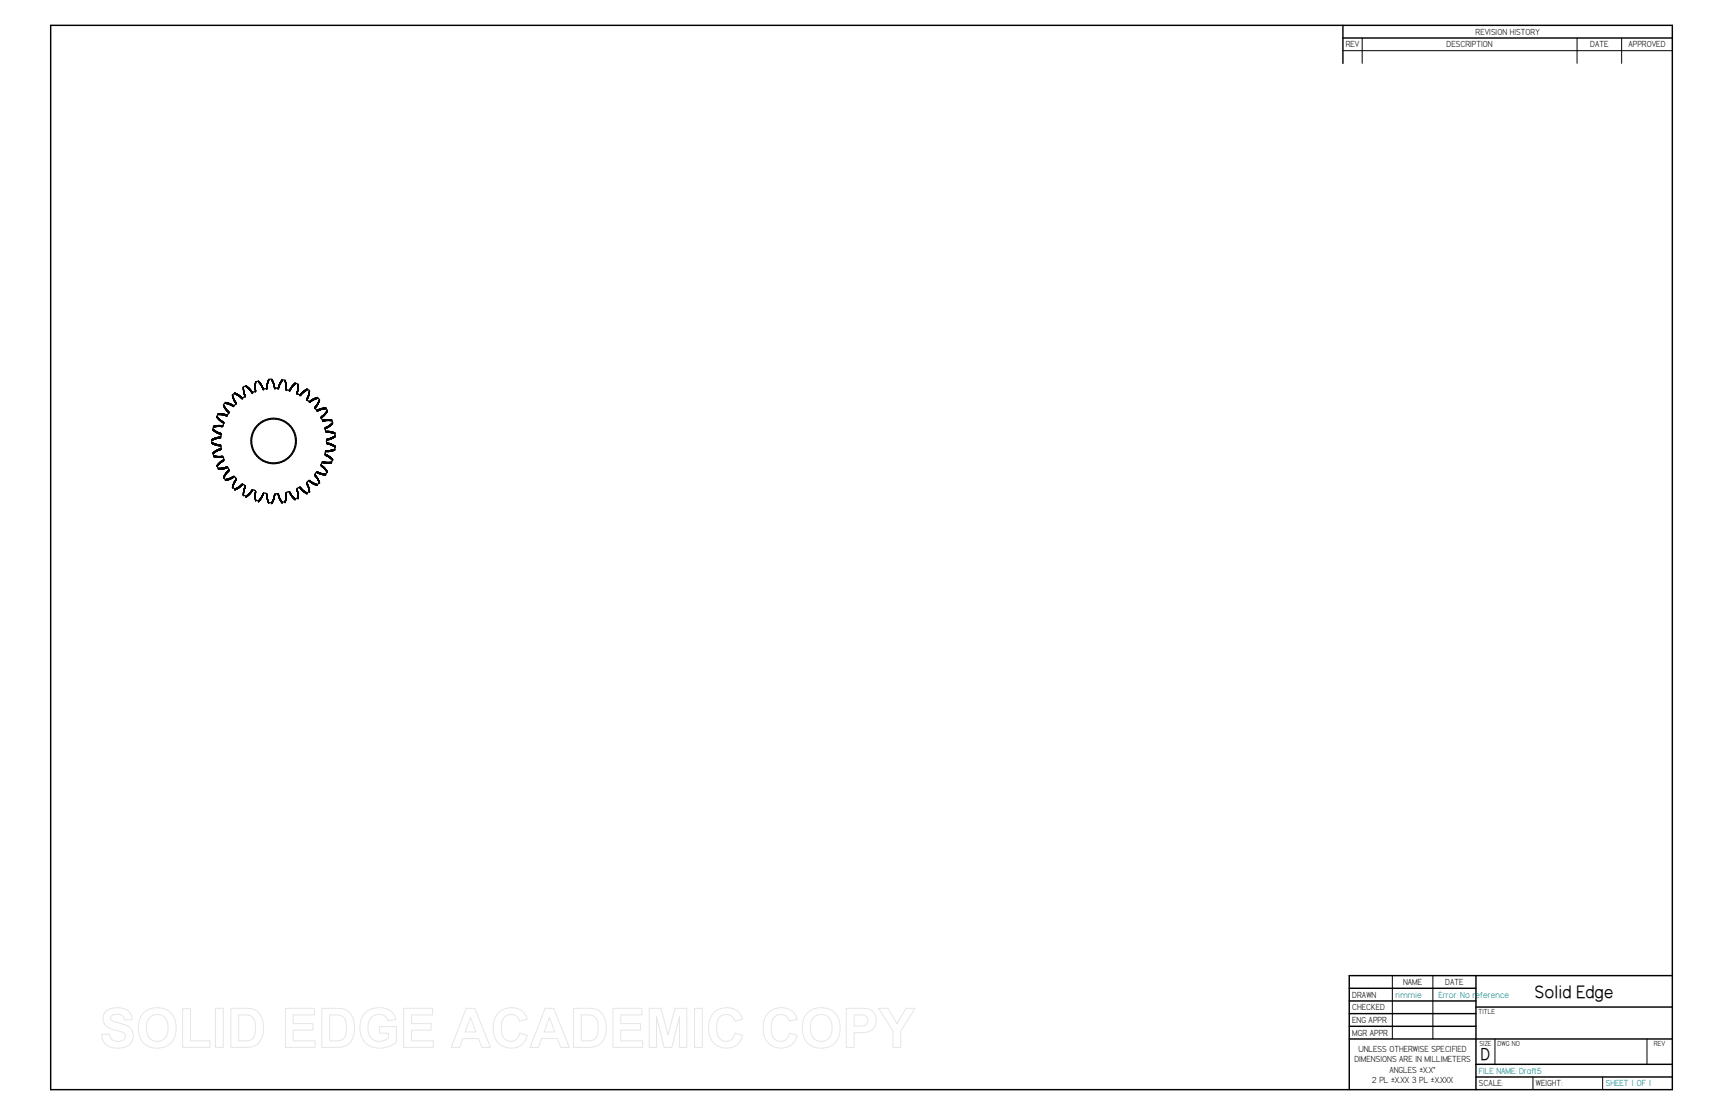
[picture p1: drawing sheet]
<svg xmlns="http://www.w3.org/2000/svg" width="864mm" height="559mm" viewBox="0 0 864 559" stroke-linecap="round" stroke-linejoin="round" font-family="sans-serif">
<g fill="none" stroke="#000" stroke-width=".72">
<path d="M25 13h813v533h-813zM673 13v19M673 19h165M676 495h64M740 489v57M838 489h-162v57M676 502h64M676 508h64M676 514h64M740 505h98M676 521h162M740 533h98"/>
<path d="M740 540h98"/>
</g>
<path d="M683 19v13M790 19v13M813 19v13M673 25h165M698 489v32M718 489v32M749 521v12M768 540v6M803 540v6M825 521v12" fill="none" stroke="#000" stroke-width=".5"/>
<g fill="none" stroke="#000" stroke-width=".59">
<path d="M117 198h.1M117 199h.1M117 200h.1M118 197l-1 1M118 197h.1M118 197h1M122 194h.1M122 195h.1M122 195v1M122 196h.1M122 197h.1M123 199h-2"/>
<path d="M123 198h.1M123 199h.1M123 193l-1 1M128 193h.1M128 194h.1M128 195h.1M128 192h.1M128 196h.1M128 196l-1 1M130 191l-2 1M132 194h.1M132 195h.1"/>
<path d="M134 194l-2 1M134 194h.1M134 193h.1M134 192h.1M134 191h.1M135 190v1M136 190h-1M137 191h.1M137 192h.1M137 193h.1M138 194h.1M138 194l1 1"/>
<path d="M140 194h.1M140 193h.1M141 190l2 1M143 191h.1M143 192h.1M143 195h.1M143 193h.1M143 194h.1M143 195l2 1M145 196h.1M148 192h1M149 197l1 1"/>
<path d="M149 197h.1M149 196h.1M149 195h.1M149 193h.1M149 194h.1M149 193v1M150 198h.1M154 195l1 1M155 198l-1 1M155 198h.1M155 197h.1M155 196h.1"/>
<path d="M158 200h.1M158 199h.1M159 199h.1M159 199l1 1M107 220h.1M107 214v1M107 214h.1M108 213h.1M108 220h.1M108 219h.1M109 213h.1M109 219h.1"/>
<path d="M109 207h.1M109 207v2M110 207h.1M110 219h.1M110 213h.1M110 217h.1M111 207h.1M111 213h.1M111 217h.1M111 217v2M112 207h.1M112 203h.1"/>
<path d="M112 208h.1M112 212v1M112 212h.1M113 202l-1 1M113 202h.1M113 202h1M114 208h.1M114 202h.1M115 202h.1M115 207h.1M115 207l-1 1M116 202v1"/>
<path d="M117 203h.1M118 202h.1M118 202l-1 1M154 200l1 1M154 200h.1M155 201h.1M158 204l1 2M159 206h.1M160 202h.1M160 201h.1M160 200v1M161 205h.1"/>
<path d="M161 209l1 2M161 209h.1M162 211h.1M162 205h.1M162 204v1M163 210h.1M163 215v1M163 204h.1M163 216h.1M163 204l1 2M163 216h1M164 210h.1"/>
<path d="M164 216h.1M164 210h1M165 216h.1M165 220h.1M165 210h.1M165 216h1M165 220h1M166 210h.1M166 216h.1M166 210l1 2M167 219h.1M167 217h.1"/>
<path d="M167 217h1M168 217v1M106 220h.1M106 220v2M106 222h.1M107 222h.1M107 227v1M107 228h.1M108 229h.1M108 222h.1M108 223h.1M109 229h.1"/>
<path d="M109 233v2M109 223h.1M109 235h.1M110 223h.1M110 235h.1M110 229h.1M110 225h.1M111 223v2M111 235h.1M111 229h.1M112 229v1M112 235h.1"/>
<path d="M112 239l1 1M112 239h.1M112 234h.1M112 230h.1M114 234h.1M114 234l1 1M115 240h.1M115 235h.1M116 239v1M117 239h.1M117 239l1 1M118 240h.1"/>
<path d="M158 238h.1M159 236l-1 2M159 236h.1M161 237h.1M161 233h.1M162 231l-1 2M162 231h.1M162 237h.1M162 238h.1M163 238h.1M163 232h.1M163 226v1"/>
<path d="M163 226h.1M163 226h1M164 220v2M164 232h.1M164 222h.1M164 220h.1M164 226h.1M164 236l-1 2M164 232h1M165 226h.1M165 222h.1M165 232h.1"/>
<path d="M165 226h1M165 222h1M166 232h.1M166 226h.1M167 223h.1M167 225h.1M167 230l-1 2M167 225h1M168 224v1M113 240h.1M114 240h-1M114 240h.1"/>
<path d="M117 244l1 1M117 244h.1M117 243h.1M117 242h.1M118 245h.1M118 245h1M121 243h2M122 248l1 1M122 247h.1M122 248h.1M122 246h.1M122 245h.1"/>
<path d="M123 243h.1M123 244h.1M127 245l1 1M128 248h.1M128 249h.1M128 247h.1M128 250h.1M128 246h.1M128 251h2M132 247h.1M132 247l2 1M134 248h.1"/>
<path d="M134 248v1M134 249h.1M134 250h.1M134 250v1M134 251h.1M134 251h1M135 252h.1M135 252h1M137 251h.1M137 250h.1M137 249h.1M138 248h.1"/>
<path d="M139 247l-1 1M140 248h.1M140 249h.1M143 251l-2 1M143 251h.1M143 250h.1M143 249v1M143 249h.1M143 248h.1M145 246l-2 1M145 246h.1M149 245h.1"/>
<path d="M149 246h.1M149 247h.1M149 249h.1M149 250h-1M149 248v1M149 248h.1M150 244l-1 1M150 244h.1M154 242h.1M154 243h.1M155 244h.1M155 245h.1"/>
<path d="M155 241l-1 1M155 241h.1M155 246h.1M155 246l-1 1M158 242h.1M158 243h.1M159 243h.1M159 240h.1M160 241h.1M160 241v1M160 242l-1 1"/>
<circle cx="137" cy="221" r="11"/>
</g>
<g fill="#000">
<circle cx="117" cy="198" r=".3"/>
<circle cx="117" cy="199" r=".3"/>
<circle cx="117" cy="200" r=".3"/>
<circle cx="118" cy="197" r=".3"/>
<circle cx="119" cy="197" r=".3"/>
<circle cx="119" cy="198" r=".3"/>
<circle cx="120" cy="198" r=".3"/>
<circle cx="120" cy="199" r=".3"/>
<circle cx="121" cy="199" r=".3"/>
<circle cx="122" cy="199" r=".3"/>
<circle cx="122" cy="194" r=".3"/>
<circle cx="122" cy="195" r=".3"/>
<circle cx="122" cy="196" r=".3"/>
<circle cx="122" cy="197" r=".3"/>
<circle cx="123" cy="197" r=".3"/>
<circle cx="123" cy="198" r=".3"/>
<circle cx="123" cy="199" r=".3"/>
<circle cx="123" cy="193" r=".3"/>
<circle cx="124" cy="193" r=".3"/>
<circle cx="124" cy="194" r=".3"/>
<circle cx="125" cy="194" r=".3"/>
<circle cx="125" cy="195" r=".3"/>
<circle cx="126" cy="195" r=".3"/>
<circle cx="126" cy="196" r=".3"/>
<circle cx="126" cy="197" r=".3"/>
<circle cx="127" cy="197" r=".3"/>
<circle cx="128" cy="194" r=".3"/>
<circle cx="128" cy="193" r=".3"/>
<circle cx="128" cy="195" r=".3"/>
<circle cx="128" cy="192" r=".3"/>
<circle cx="128" cy="196" r=".3"/>
<circle cx="128" cy="191" r=".3"/>
<circle cx="130" cy="191" r=".3"/>
<circle cx="130" cy="192" r=".3"/>
<circle cx="131" cy="192" r=".3"/>
<circle cx="131" cy="193" r=".3"/>
<circle cx="131" cy="194" r=".3"/>
<circle cx="132" cy="194" r=".3"/>
<circle cx="132" cy="195" r=".3"/>
<circle cx="134" cy="195" r=".3"/>
<circle cx="134" cy="194" r=".3"/>
<circle cx="134" cy="193" r=".3"/>
<circle cx="134" cy="192" r=".3"/>
<circle cx="134" cy="191" r=".3"/>
<circle cx="135" cy="190" r=".3"/>
<circle cx="136" cy="190" r=".3"/>
<circle cx="136" cy="191" r=".3"/>
<circle cx="137" cy="191" r=".3"/>
<circle cx="137" cy="192" r=".3"/>
<circle cx="137" cy="193" r=".3"/>
<circle cx="138" cy="194" r=".3"/>
<circle cx="138" cy="193" r=".3"/>
<circle cx="139" cy="195" r=".3"/>
<circle cx="139" cy="194" r=".3"/>
<circle cx="140" cy="194" r=".3"/>
<circle cx="140" cy="193" r=".3"/>
<circle cx="140" cy="192" r=".3"/>
<circle cx="141" cy="192" r=".3"/>
<circle cx="141" cy="191" r=".3"/>
<circle cx="141" cy="190" r=".3"/>
<circle cx="143" cy="191" r=".3"/>
<circle cx="143" cy="192" r=".3"/>
<circle cx="143" cy="193" r=".3"/>
<circle cx="143" cy="195" r=".3"/>
<circle cx="143" cy="194" r=".3"/>
<circle cx="144" cy="195" r=".3"/>
<circle cx="145" cy="196" r=".3"/>
<circle cx="145" cy="195" r=".3"/>
<circle cx="146" cy="195" r=".3"/>
<circle cx="146" cy="194" r=".3"/>
<circle cx="146" cy="193" r=".3"/>
<circle cx="147" cy="193" r=".3"/>
<circle cx="147" cy="192" r=".3"/>
<circle cx="148" cy="192" r=".3"/>
<circle cx="149" cy="197" r=".3"/>
<circle cx="149" cy="196" r=".3"/>
<circle cx="149" cy="195" r=".3"/>
<circle cx="149" cy="193" r=".3"/>
<circle cx="149" cy="194" r=".3"/>
<circle cx="150" cy="198" r=".3"/>
<circle cx="151" cy="198" r=".3"/>
<circle cx="151" cy="197" r=".3"/>
<circle cx="152" cy="197" r=".3"/>
<circle cx="152" cy="196" r=".3"/>
<circle cx="153" cy="196" r=".3"/>
<circle cx="153" cy="195" r=".3"/>
<circle cx="154" cy="195" r=".3"/>
<circle cx="154" cy="200" r=".3"/>
<circle cx="154" cy="199" r=".3"/>
<circle cx="155" cy="198" r=".3"/>
<circle cx="155" cy="197" r=".3"/>
<circle cx="155" cy="196" r=".3"/>
<circle cx="157" cy="200" r=".3"/>
<circle cx="158" cy="200" r=".3"/>
<circle cx="158" cy="199" r=".3"/>
<circle cx="159" cy="199" r=".3"/>
<circle cx="107" cy="215" r=".3"/>
<circle cx="107" cy="220" r=".3"/>
<circle cx="107" cy="214" r=".3"/>
<circle cx="107" cy="216" r=".3"/>
<circle cx="108" cy="220" r=".3"/>
<circle cx="108" cy="213" r=".3"/>
<circle cx="108" cy="216" r=".3"/>
<circle cx="108" cy="219" r=".3"/>
<circle cx="109" cy="213" r=".3"/>
<circle cx="109" cy="219" r=".3"/>
<circle cx="109" cy="216" r=".3"/>
<circle cx="109" cy="209" r=".3"/>
<circle cx="109" cy="217" r=".3"/>
<circle cx="109" cy="207" r=".3"/>
<circle cx="109" cy="210" r=".3"/>
<circle cx="110" cy="213" r=".3"/>
<circle cx="110" cy="219" r=".3"/>
<circle cx="110" cy="217" r=".3"/>
<circle cx="110" cy="207" r=".3"/>
<circle cx="110" cy="210" r=".3"/>
<circle cx="110" cy="211" r=".3"/>
<circle cx="111" cy="213" r=".3"/>
<circle cx="111" cy="219" r=".3"/>
<circle cx="111" cy="217" r=".3"/>
<circle cx="111" cy="207" r=".3"/>
<circle cx="111" cy="211" r=".3"/>
<circle cx="112" cy="213" r=".3"/>
<circle cx="112" cy="207" r=".3"/>
<circle cx="112" cy="211" r=".3"/>
<circle cx="112" cy="203" r=".3"/>
<circle cx="112" cy="212" r=".3"/>
<circle cx="112" cy="208" r=".3"/>
<circle cx="112" cy="204" r=".3"/>
<circle cx="113" cy="204" r=".3"/>
<circle cx="113" cy="208" r=".3"/>
<circle cx="113" cy="205" r=".3"/>
<circle cx="113" cy="202" r=".3"/>
<circle cx="114" cy="205" r=".3"/>
<circle cx="114" cy="202" r=".3"/>
<circle cx="114" cy="208" r=".3"/>
<circle cx="114" cy="206" r=".3"/>
<circle cx="115" cy="202" r=".3"/>
<circle cx="115" cy="206" r=".3"/>
<circle cx="115" cy="207" r=".3"/>
<circle cx="116" cy="202" r=".3"/>
<circle cx="116" cy="203" r=".3"/>
<circle cx="117" cy="203" r=".3"/>
<circle cx="117" cy="201" r=".3"/>
<circle cx="118" cy="201" r=".3"/>
<circle cx="118" cy="202" r=".3"/>
<circle cx="155" cy="201" r=".3"/>
<circle cx="156" cy="201" r=".3"/>
<circle cx="156" cy="200" r=".3"/>
<circle cx="158" cy="204" r=".3"/>
<circle cx="158" cy="203" r=".3"/>
<circle cx="159" cy="203" r=".3"/>
<circle cx="159" cy="206" r=".3"/>
<circle cx="159" cy="202" r=".3"/>
<circle cx="159" cy="205" r=".3"/>
<circle cx="160" cy="202" r=".3"/>
<circle cx="160" cy="205" r=".3"/>
<circle cx="160" cy="201" r=".3"/>
<circle cx="160" cy="200" r=".3"/>
<circle cx="161" cy="205" r=".3"/>
<circle cx="161" cy="209" r=".3"/>
<circle cx="162" cy="209" r=".3"/>
<circle cx="162" cy="205" r=".3"/>
<circle cx="162" cy="208" r=".3"/>
<circle cx="162" cy="211" r=".3"/>
<circle cx="162" cy="210" r=".3"/>
<circle cx="162" cy="204" r=".3"/>
<circle cx="163" cy="208" r=".3"/>
<circle cx="163" cy="204" r=".3"/>
<circle cx="163" cy="210" r=".3"/>
<circle cx="163" cy="207" r=".3"/>
<circle cx="163" cy="215" r=".3"/>
<circle cx="163" cy="214" r=".3"/>
<circle cx="163" cy="216" r=".3"/>
<circle cx="164" cy="206" r=".3"/>
<circle cx="164" cy="207" r=".3"/>
<circle cx="164" cy="214" r=".3"/>
<circle cx="164" cy="210" r=".3"/>
<circle cx="164" cy="216" r=".3"/>
<circle cx="164" cy="220" r=".3"/>
<circle cx="165" cy="220" r=".3"/>
<circle cx="165" cy="216" r=".3"/>
<circle cx="165" cy="214" r=".3"/>
<circle cx="165" cy="210" r=".3"/>
<circle cx="165" cy="213" r=".3"/>
<circle cx="166" cy="213" r=".3"/>
<circle cx="166" cy="210" r=".3"/>
<circle cx="166" cy="216" r=".3"/>
<circle cx="166" cy="220" r=".3"/>
<circle cx="166" cy="219" r=".3"/>
<circle cx="166" cy="212" r=".3"/>
<circle cx="167" cy="216" r=".3"/>
<circle cx="167" cy="219" r=".3"/>
<circle cx="167" cy="212" r=".3"/>
<circle cx="167" cy="217" r=".3"/>
<circle cx="168" cy="219" r=".3"/>
<circle cx="168" cy="217" r=".3"/>
<circle cx="168" cy="218" r=".3"/>
<circle cx="106" cy="220" r=".3"/>
<circle cx="106" cy="222" r=".3"/>
<circle cx="107" cy="222" r=".3"/>
<circle cx="107" cy="227" r=".3"/>
<circle cx="107" cy="228" r=".3"/>
<circle cx="107" cy="226" r=".3"/>
<circle cx="108" cy="229" r=".3"/>
<circle cx="108" cy="226" r=".3"/>
<circle cx="108" cy="222" r=".3"/>
<circle cx="108" cy="223" r=".3"/>
<circle cx="109" cy="229" r=".3"/>
<circle cx="109" cy="226" r=".3"/>
<circle cx="109" cy="223" r=".3"/>
<circle cx="109" cy="233" r=".3"/>
<circle cx="109" cy="225" r=".3"/>
<circle cx="109" cy="235" r=".3"/>
<circle cx="109" cy="232" r=".3"/>
<circle cx="110" cy="229" r=".3"/>
<circle cx="110" cy="235" r=".3"/>
<circle cx="110" cy="232" r=".3"/>
<circle cx="110" cy="225" r=".3"/>
<circle cx="110" cy="223" r=".3"/>
<circle cx="110" cy="231" r=".3"/>
<circle cx="111" cy="235" r=".3"/>
<circle cx="111" cy="229" r=".3"/>
<circle cx="111" cy="231" r=".3"/>
<circle cx="111" cy="225" r=".3"/>
<circle cx="111" cy="223" r=".3"/>
<circle cx="112" cy="235" r=".3"/>
<circle cx="112" cy="229" r=".3"/>
<circle cx="112" cy="231" r=".3"/>
<circle cx="112" cy="234" r=".3"/>
<circle cx="112" cy="230" r=".3"/>
<circle cx="112" cy="239" r=".3"/>
<circle cx="112" cy="238" r=".3"/>
<circle cx="113" cy="234" r=".3"/>
<circle cx="113" cy="238" r=".3"/>
<circle cx="113" cy="237" r=".3"/>
<circle cx="114" cy="237" r=".3"/>
<circle cx="114" cy="234" r=".3"/>
<circle cx="114" cy="236" r=".3"/>
<circle cx="114" cy="240" r=".3"/>
<circle cx="115" cy="240" r=".3"/>
<circle cx="115" cy="236" r=".3"/>
<circle cx="115" cy="235" r=".3"/>
<circle cx="116" cy="240" r=".3"/>
<circle cx="116" cy="239" r=".3"/>
<circle cx="117" cy="239" r=".3"/>
<circle cx="118" cy="240" r=".3"/>
<circle cx="158" cy="238" r=".3"/>
<circle cx="158" cy="239" r=".3"/>
<circle cx="159" cy="239" r=".3"/>
<circle cx="159" cy="236" r=".3"/>
<circle cx="159" cy="240" r=".3"/>
<circle cx="159" cy="237" r=".3"/>
<circle cx="160" cy="237" r=".3"/>
<circle cx="161" cy="237" r=".3"/>
<circle cx="161" cy="233" r=".3"/>
<circle cx="162" cy="233" r=".3"/>
<circle cx="162" cy="237" r=".3"/>
<circle cx="162" cy="231" r=".3"/>
<circle cx="162" cy="234" r=".3"/>
<circle cx="162" cy="232" r=".3"/>
<circle cx="162" cy="238" r=".3"/>
<circle cx="163" cy="234" r=".3"/>
<circle cx="163" cy="238" r=".3"/>
<circle cx="163" cy="232" r=".3"/>
<circle cx="163" cy="235" r=".3"/>
<circle cx="163" cy="228" r=".3"/>
<circle cx="163" cy="226" r=".3"/>
<circle cx="164" cy="228" r=".3"/>
<circle cx="164" cy="236" r=".3"/>
<circle cx="164" cy="232" r=".3"/>
<circle cx="164" cy="226" r=".3"/>
<circle cx="164" cy="222" r=".3"/>
<circle cx="165" cy="222" r=".3"/>
<circle cx="165" cy="228" r=".3"/>
<circle cx="165" cy="226" r=".3"/>
<circle cx="165" cy="232" r=".3"/>
<circle cx="165" cy="229" r=".3"/>
<circle cx="166" cy="229" r=".3"/>
<circle cx="166" cy="232" r=".3"/>
<circle cx="166" cy="226" r=".3"/>
<circle cx="166" cy="222" r=".3"/>
<circle cx="166" cy="223" r=".3"/>
<circle cx="166" cy="230" r=".3"/>
<circle cx="167" cy="226" r=".3"/>
<circle cx="167" cy="223" r=".3"/>
<circle cx="167" cy="230" r=".3"/>
<circle cx="167" cy="225" r=".3"/>
<circle cx="168" cy="223" r=".3"/>
<circle cx="168" cy="225" r=".3"/>
<circle cx="168" cy="224" r=".3"/>
<circle cx="113" cy="240" r=".3"/>
<circle cx="117" cy="244" r=".3"/>
<circle cx="117" cy="243" r=".3"/>
<circle cx="117" cy="242" r=".3"/>
<circle cx="117" cy="241" r=".3"/>
<circle cx="118" cy="241" r=".3"/>
<circle cx="118" cy="245" r=".3"/>
<circle cx="119" cy="245" r=".3"/>
<circle cx="119" cy="244" r=".3"/>
<circle cx="120" cy="244" r=".3"/>
<circle cx="120" cy="243" r=".3"/>
<circle cx="121" cy="243" r=".3"/>
<circle cx="122" cy="248" r=".3"/>
<circle cx="122" cy="247" r=".3"/>
<circle cx="122" cy="246" r=".3"/>
<circle cx="122" cy="245" r=".3"/>
<circle cx="123" cy="245" r=".3"/>
<circle cx="123" cy="244" r=".3"/>
<circle cx="123" cy="243" r=".3"/>
<circle cx="123" cy="249" r=".3"/>
<circle cx="124" cy="249" r=".3"/>
<circle cx="124" cy="248" r=".3"/>
<circle cx="125" cy="248" r=".3"/>
<circle cx="125" cy="247" r=".3"/>
<circle cx="126" cy="247" r=".3"/>
<circle cx="126" cy="246" r=".3"/>
<circle cx="126" cy="245" r=".3"/>
<circle cx="127" cy="245" r=".3"/>
<circle cx="128" cy="249" r=".3"/>
<circle cx="128" cy="248" r=".3"/>
<circle cx="128" cy="247" r=".3"/>
<circle cx="128" cy="250" r=".3"/>
<circle cx="128" cy="246" r=".3"/>
<circle cx="128" cy="251" r=".3"/>
<circle cx="130" cy="251" r=".3"/>
<circle cx="130" cy="250" r=".3"/>
<circle cx="131" cy="250" r=".3"/>
<circle cx="131" cy="249" r=".3"/>
<circle cx="131" cy="248" r=".3"/>
<circle cx="132" cy="248" r=".3"/>
<circle cx="132" cy="247" r=".3"/>
<circle cx="134" cy="247" r=".3"/>
<circle cx="134" cy="248" r=".3"/>
<circle cx="134" cy="249" r=".3"/>
<circle cx="134" cy="250" r=".3"/>
<circle cx="134" cy="251" r=".3"/>
<circle cx="135" cy="251" r=".3"/>
<circle cx="135" cy="252" r=".3"/>
<circle cx="136" cy="252" r=".3"/>
<circle cx="136" cy="251" r=".3"/>
<circle cx="137" cy="251" r=".3"/>
<circle cx="137" cy="250" r=".3"/>
<circle cx="137" cy="249" r=".3"/>
<circle cx="138" cy="249" r=".3"/>
<circle cx="138" cy="248" r=".3"/>
<circle cx="139" cy="247" r=".3"/>
<circle cx="139" cy="248" r=".3"/>
<circle cx="140" cy="248" r=".3"/>
<circle cx="140" cy="249" r=".3"/>
<circle cx="140" cy="250" r=".3"/>
<circle cx="141" cy="250" r=".3"/>
<circle cx="141" cy="251" r=".3"/>
<circle cx="141" cy="252" r=".3"/>
<circle cx="143" cy="251" r=".3"/>
<circle cx="143" cy="250" r=".3"/>
<circle cx="143" cy="249" r=".3"/>
<circle cx="143" cy="247" r=".3"/>
<circle cx="143" cy="248" r=".3"/>
<circle cx="144" cy="247" r=".3"/>
<circle cx="145" cy="246" r=".3"/>
<circle cx="145" cy="247" r=".3"/>
<circle cx="146" cy="247" r=".3"/>
<circle cx="146" cy="248" r=".3"/>
<circle cx="146" cy="249" r=".3"/>
<circle cx="147" cy="249" r=".3"/>
<circle cx="147" cy="250" r=".3"/>
<circle cx="148" cy="250" r=".3"/>
<circle cx="149" cy="245" r=".3"/>
<circle cx="149" cy="246" r=".3"/>
<circle cx="149" cy="247" r=".3"/>
<circle cx="149" cy="250" r=".3"/>
<circle cx="149" cy="249" r=".3"/>
<circle cx="149" cy="248" r=".3"/>
<circle cx="150" cy="244" r=".3"/>
<circle cx="151" cy="244" r=".3"/>
<circle cx="151" cy="245" r=".3"/>
<circle cx="152" cy="245" r=".3"/>
<circle cx="152" cy="246" r=".3"/>
<circle cx="153" cy="246" r=".3"/>
<circle cx="153" cy="247" r=".3"/>
<circle cx="154" cy="247" r=".3"/>
<circle cx="154" cy="242" r=".3"/>
<circle cx="154" cy="243" r=".3"/>
<circle cx="154" cy="244" r=".3"/>
<circle cx="155" cy="244" r=".3"/>
<circle cx="155" cy="245" r=".3"/>
<circle cx="155" cy="241" r=".3"/>
<circle cx="155" cy="246" r=".3"/>
<circle cx="156" cy="241" r=".3"/>
<circle cx="156" cy="242" r=".3"/>
<circle cx="157" cy="242" r=".3"/>
<circle cx="158" cy="242" r=".3"/>
<circle cx="158" cy="243" r=".3"/>
<circle cx="159" cy="243" r=".3"/>
<circle cx="160" cy="240" r=".3"/>
<circle cx="160" cy="241" r=".3"/>
<circle cx="160" cy="242" r=".3"/>
</g>
<g fill="none" stroke="#e6e6e6" stroke-width=".5">
<path d="M53 507a9 9 0 0 1 13 2v2h-4a4 4 0 0 0-3-3 4 4 0 0 0-4 2 4 4 0 0 0 5 3 7 7 0 0 1 7 7 9 9 0 0 1-15 3l-1-4 4-1a4 4 0 0 0 3 4 4 4 0 0 0 5-3l-2-2a13 13 0 0 1-9-5v-3zM72 508a10 10 0 0 1 12-1 10 10 0 0 1 4 11 10 10 0 0 1-12 7 10 10 0 0 1-6-13zM75 510a6 6 0 0 1 7-1 6 6 0 0 1 2 7 5 5 0 0 1-6 6 5 5 0 0 1-5-7l1-3zM92 506h3v16h10v3h-13zM108 505h4v20h-4zM116 505h7a9 9 0 0 1 9 11 8 8 0 0 1-9 9h-7zM120 509h1a5 5 0 0 1 7 6 5 5 0 0 1-4 7h-4zM143 505h15v4h-11v4h10v3h-10v6h11v3h-15zM161 505h7a9 9 0 0 1 10 11 8 8 0 0 1-9 9h-8zM165 509h2a5 5 0 0 1 7 6 5 5 0 0 1-5 7h-4zM183 508a10 10 0 0 1 15 1v2l-4 1a5 5 0 0 0-7-3 5 5 0 0 0-3 7 6 6 0 0 0 4 6 6 6 0 0 0 7-2v-2h-5v-4h9v8a11 11 0 0 1-12 3 11 11 0 0 1-7-10l1-4zM202 505h15v4h-11v4h10v3h-10v6h11v3h-15z"/>
<path d="M234 505h4l8 20h-4l-2-5h-8l-2 5h-4zM236 510l3 7h-6zM250 508a9 9 0 0 1 14 3l-4 1a5 5 0 0 0-5-3 5 5 0 0 0-4 5 6 6 0 0 0 6 8l2-2 1-2 4 1a9 9 0 0 1-10 6 9 9 0 0 1-7-11 10 10 0 0 1 3-6zM273 505h4l8 20h-4l-2-5h-8l-1 5h-4zM275 510l3 7h-5zM287 505h8a9 9 0 0 1 9 11 8 8 0 0 1-9 9h-8zM291 509h2a5 5 0 0 1 7 6 5 5 0 0 1-4 7h-5zM307 505h15v4h-11v4h10v3h-10v6h11v3h-15zM325 505h6l4 14 3-14h6v20h-3v-16l-4 16h-4l-4-16v16h-4zM348 505h4v20h-4zM358 508a9 9 0 0 1 14 3l-4 1a5 5 0 0 0-5-3 5 5 0 0 0-4 5 6 6 0 0 0 6 8l2-2 1-2 4 1a9 9 0 0 1-11 6 9 9 0 0 1-6-11 10 10 0 0 1 3-6zM385 508a9 9 0 0 1 15 3l-4 1a5 5 0 0 0-6-3 5 5 0 0 0-3 5 6 6 0 0 0 5 8l2-2 2-2 4 1a9 9 0 0 1-11 6 9 9 0 0 1-6-11 10 10 0 0 1 2-6z"/>
<path d="M405 508a10 10 0 0 1 12-1 10 10 0 0 1 4 11 10 10 0 0 1-13 7 10 10 0 0 1-6-13zM408 510a6 6 0 0 1 7-1 6 6 0 0 1 2 7 5 5 0 0 1-6 6 5 5 0 0 1-5-7l1-3zM424 505h6a7 7 0 0 1 9 4 7 7 0 0 1-8 9h-3v7h-4zM428 509h2a4 4 0 0 1 5 3l-2 2h-5zM440 505h5l5 8 4-8h5l-8 12v8h-3v-8z"/>
</g>
<text font-size="10" x="769" y="500">Solid Edge</text>
<text font-size="9.7" x="742" y="531">D</text>
<g font-size="5">
<text x="740" y="17">REVISION HISTORY</text>
<text x="674" y="24">REV</text>
<text x="725" y="24">DESCRIPTION</text>
<text x="797" y="24">DATE</text>
<text x="816" y="24">APPROVED</text>
<text x="703" y="494">NAME</text>
<text x="724" y="494">DATE</text>
<text x="678" y="500">DRAWN</text>
<text x="678" y="506">CHECKED</text>
<text x="678" y="513">ENG APPR</text>
<text x="678" y="519">MGR APPR</text>
<text x="681" y="527">UNLESS OTHERWISE SPECIFIED</text>
<text x="679" y="532">DIMENSIONS ARE IN MILLIMETERS</text>
<text x="696" y="538">ANGLES ±X.X°</text>
<text x="688" y="543">2 PL ±X.XX 3 PL ±X.XXX</text>
<text x="741" y="544">SCALE:</text>
<text x="770" y="544">WEIGHT:</text>
</g>
<g font-size="5" fill="#008080">
<text x="699" y="500">rimmie</text>
<text x="721" y="500">Error: No reference</text>
<text x="741" y="538">FILE NAME: Draft5</text>
<text x="805" y="544">SHEET 1 OF 1</text>
</g>
<g font-size="4.1">
<text x="741" y="508">TITLE</text>
<text x="742" y="524">SIZE</text>
<text x="751" y="524">DWG NO</text>
<text x="829" y="524">REV</text>
</g>
</svg>
